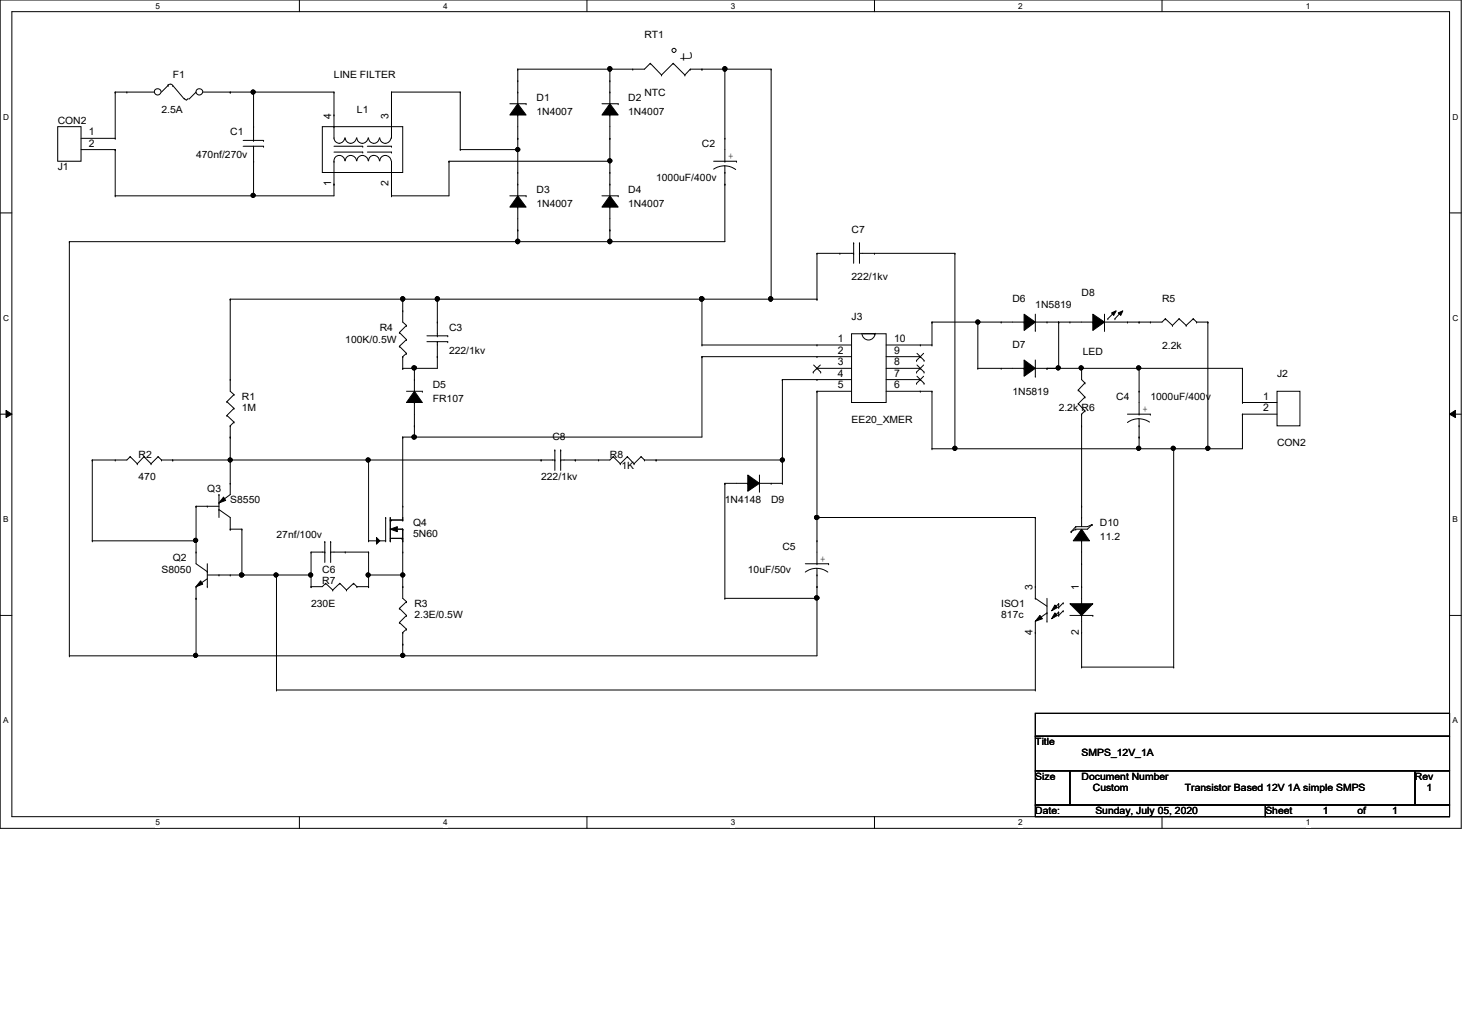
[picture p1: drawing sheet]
<svg xmlns="http://www.w3.org/2000/svg" width="297mm" height="210mm" viewBox="0 0 297 210" stroke-linecap="round" stroke-linejoin="round" font-family="sans-serif">
<path d="M0 0h296.9v168.3h-296.9zM2.4 2.4h292.1v163.5h-292.1z" fill="none" stroke="#000" stroke-width=".2"/>
<g fill="#fff">
<path d="M31.6 .3h1v1.8h-1z"/>
<path d="M31.6 166.2h1v1.9h-1z"/>
</g>
<path d="M60.8 0v2.4M60.8 165.9v2.4" fill="none" stroke="#000" stroke-width=".2"/>
<g fill="#fff">
<path d="M90 .3h1v1.8h-1z"/>
<path d="M90 166.2h1v1.9h-1z"/>
</g>
<path d="M119.2 0v2.4M119.2 165.9v2.4" fill="none" stroke="#000" stroke-width=".2"/>
<g fill="#fff">
<path d="M148.5 .3h.9v1.8h-.9z"/>
<path d="M148.5 166.2h.9v1.9h-.9z"/>
</g>
<path d="M177.7 0v2.4M177.7 165.9v2.4" fill="none" stroke="#000" stroke-width=".2"/>
<g fill="#fff">
<path d="M206.9 .3h.9v1.8h-.9z"/>
<path d="M206.9 166.2h.9v1.9h-.9z"/>
</g>
<path d="M236.1 0v2.4M236.1 165.9v2.4" fill="none" stroke="#000" stroke-width=".2"/>
<g fill="#fff">
<path d="M265.3 .3h.9v1.8h-.9z"/>
<path d="M265.3 166.2h.9v1.9h-.9z"/>
<path d="M.6 22.8h1.2v1.8h-1.2z"/>
<path d="M295.1 22.8h1.2v1.8h-1.2z"/>
<path d="M.6 63.7h1.2v1.8h-1.2z"/>
<path d="M295.1 63.7h1.2v1.8h-1.2z"/>
</g>
<path d="M0 43.3h2.4M294.5 43.3h2.4" fill="none" stroke="#000" stroke-width=".2"/>
<g fill="#fff">
<path d="M.6 104.6h1.1v1.8h-1.1z"/>
<path d="M295.1 104.6h1.1v1.8h-1.1z"/>
</g>
<path d="M0 84.2h2.4M1.2 83.4l1.2 .8-1.2 .6zM294.5 84.2l1.2-.8v1.4zM294.5 84.2h2.4" fill="none" stroke="#000" stroke-width=".2"/>
<path d="M1.2 83.4l1.2 .8-1.2 .6zM294.5 84.2l1.2-.8v1.4z" fill="#000"/>
<g fill="#fff">
<path d="M.6 145.5h1.1v1.8h-1.1z"/>
<path d="M295.1 145.5h1.1v1.8h-1.1z"/>
</g>
<g fill="none" stroke="#000" stroke-width=".2">
<path d="M34.1 17.3l.5-.2 .4 .2M34.2 17.4h.1M34.2 17.4l-1.4 1.3M35.1 17.4h.1M35.1 17.4l2.4 2.8M37.5 20a.38 .38 0 0 0 .3 .3 .38 .38 0 0 0 .4-.3M39.8 18.7h.1M39.8 18.7l-1.4 1.5M105.2 18.7h.1M105.2 16.4h.1M105.2 16.4v4.7M123.9 18.7h.1"/>
<path d="M123.9 16.4h.1M123.9 16.4v4.7M128.6 14.1h.1M132.1 12.9h.1M132.1 12.9l-1.2 1.2h-2.3M132.1 12.9l2.3 2.3M134.4 15.2h.1M136.8 12.9h.1M136.8 12.9l-2.4 2.3M136.8 12.9l2.3 2.3M139.1 15.2h.1M140.2 14.1h.1"/>
<path d="M140.2 14.1l-1.1 1.1M140.2 14.1h2.4M142.6 14.1h.1M11.7 25.7h4.8v7.1h-4.8zM16.5 28.1h6.9M16.5 30.4h6.9M23.4 28.1h.1M23.4 30.4h.1M49.4 29.7h4.1M49.4 28.5h4.1M51.5 28.5h.1M51.5 29.7h.1"/>
<path d="M51.5 25.7h.1M51.5 32.8h.1M51.5 25.7v2.8M51.5 29.7v3.1M53.5 29.7h.1M53.5 28.5h.1M103.6 39.8h3.3M103.6 21.1h3.3M105.2 39.8l1.7 2.3h-3.3zM105.2 21.1l1.7 2.3h-3.3zM105.2 37.4h.1M105.2 35.1h.1"/>
<path d="M105.2 23.4h.1M105.2 28.1h.1M105.2 23.4v4.7M105.2 35.1v4.7M106.9 39.8h.1M106.9 21.1h.1M122.3 39.8h3.3M122.3 21.1h3.3M123.9 39.8l1.7 2.3h-3.3zM123.9 21.1l1.7 2.3h-3.3zM123.9 37.4h.1M123.9 35.1h.1"/>
<path d="M123.9 23.4h.1M123.9 28.1h.1M123.9 23.4v4.7M123.9 35.1v4.7M125.6 39.8h.1M125.6 21.1h.1M105.2 42.1h.1M105.2 46.7h.1M105.2 42.1v4.6M123.9 42.1h.1M123.9 46.7h.1M123.9 42.1v4.6"/>
<path d="M46.8 77.1h.1M46.8 77.1v2.4l.7 .7M86.7 69.4h4.3M86.7 68.2h4.3M88.9 68.2h.1M88.9 69.4h.1M88.9 65.4h.1M88.9 72.5h.1M88.9 65.4v2.8M88.9 69.4v3.1M91 69.4h.1M91 68.2h.1"/>
<path d="M165.2 75.6h.1M165.3 74.2l1.4 1.4M166 70.1h.1M166 72.5h.1M166 74.8h.1M166 77.1h.1M166 79.5h.1M166 70.1h7M166 72.5h7M166 74.8h7M166 77.1h7M166 79.5h7"/>
<path d="M166.7 74.2l-1.5 1.4M166.7 75.6h.1M173 67.8h7v14h-7zM175.1 67.7a1.35 1.35 0 0 0 1.4 1.4 1.35 1.35 0 0 0 1.3-1.4M175.3 67.8h2.4M177.7 67.8h.1M180 70.1h7M180 72.5h7M180 74.8h7M180 77.1h7M180 79.5h7M186.2 77.9h.1"/>
<path d="M186.2 75.6h.1M186.2 73.2h.1M186.3 76.5l1.4 1.4M186.3 74.2l1.4 1.4M186.3 71.8l1.4 1.4M187 79.5h.1M187 77.1h.1M187 74.8h.1M187 72.5h.1M187 70.1h.1M187.7 76.5l-1.5 1.4M187.7 74.2l-1.5 1.4"/>
<path d="M187.7 71.8l-1.5 1.4M187.7 77.9h.1M187.7 75.6h.1M187.7 73.2h.1M203.4 74.8h.1M203.4 65.4h.1M203.4 74.8h4.7M203.4 65.4h4.7M208.1 73.2l2.3 1.6-2.3 1.7zM208.1 63.8l2.3 1.6-2.3 1.7zM208.1 74.8h.1M208.1 65.4h.1"/>
<path d="M210.4 76.5h.1M210.4 67.1h.1M210.4 63.8v3.3M210.4 73.2v3.3M210.4 74.8h4.7M210.4 65.4h4.7M212.7 74.8h.1M212.7 65.4h.1M215.1 74.8h.1M215.1 65.4h.1M219.1 79.2h.1M219.1 79.2l1.3 1.5"/>
<path d="M219.7 74.8h.1M219.7 74.8v2.3l.7 .7M220.4 77.8h.1M220.4 77.8l-1.3 1.4M233.7 65.4h.1M236.8 64.8h.1M236.8 64.8l-.7 .6h-2.4M236.8 64.8l1.4 1.3M238.2 66.1h.1M239.6 64.8h.1M239.6 64.8l-1.4 1.3M239.6 64.8l1.4 1.3"/>
<path d="M241 66.1h.1M242.4 64.8h.1M242.4 64.8l-1.4 1.3M242.4 64.8l.7 .6M243.1 65.4h.1M243.1 65.4h2.3M245.4 65.4h.1M259.5 79.5h4.6v7h-4.6zM46.1 81.6h.1M46.1 84.4h.1M46.1 81.6l1.4 1.4M46.1 84.4l1.4 1.4"/>
<path d="M46.8 86.5h.1M46.8 88.8h.1M46.8 98.2h.1M46.8 86.5v2.3M46.8 98.2v2.3l-2.3 1.7M47.5 80.2h.1M47.5 83h.1M47.5 85.8h.1M47.5 80.2l-1.4 1.4M47.5 83l-1.4 1.4M47.5 85.8l-.7 .7M121.6 93.5h.1"/>
<path d="M124.6 92.8h.1M124.6 92.8l-.7 .7h-2.3M124.6 92.8l1.4 1.4M126 94.2h.1M127.5 92.8h.1M127.5 92.8l-1.5 1.4M127.5 92.8l1.3 1.4M128.8 94.2h.1M130.3 92.8h.1M130.3 92.8l-1.5 1.4M130.3 92.8l.6 .7M130.9 93.5h.1"/>
<path d="M130.9 93.5h2.4M133.3 93.5h.1M219.1 82h.1M219.1 82l1.3 1.5M219.7 84.2h.1M219.7 86.5h.1M219.7 84.2v2.3M220.4 80.7h.1M220.4 83.5h.1M220.4 80.7l-1.3 1.3M220.4 83.5l-.7 .7M252.4 81.8h.1"/>
<path d="M252.4 84.2h.1M252.4 81.8h7.1M252.4 84.2h7.1M39.8 102.9h.1M39.8 119.2h.1M39.8 112.2h.1M39.8 102.9h4.7M39.8 112.2v2.4l2.3 1.6M39.8 119.2v2.4M40.8 118l.4 .7-1.4 .5zM42.1 102.9h.1M42.1 116.2h.1"/>
<path d="M42.1 119.2h.1M42.1 117.6l-2.3 1.6M42.1 114.6v4.6M42.1 116.8h4.7M44.5 103.5h.1M44.5 102.2h.1M44.5 100.5h.1M44.5 116.8h.1M44.5 103.5l2.3 1.7v2.3M44.5 100.5v4.7M45.4 101l.4 .7-1.3 .5zM46.8 107.5h.1"/>
<path d="M46.8 116.8h.1M81.8 119.2h.1M81.8 119.2v2.4l.8 .7M163.6 116.2a3.8 3.8 0 0 1 4.6 0M163.6 114.6h4.8M166 116.8h.1M166 114.6h.1M166 109.9h.1M166 119.2h.1M166 109.9v4.7M166 115.5v3.7M168.4 114.6h.1"/>
<path d="M210.4 119.2h.1M210.4 119.2v2.4M217.6 108h.1M218.6 107h.1M218.6 107.5h.1M218.6 107l-1 1M218.6 107.5l-1 .5M219.7 107.5l1.7 2.4h-3.3zM219.7 119.2h.1M219.7 109.9h.1M219.7 105.2h.1M219.7 114.6h.1"/>
<path d="M219.7 102.9h.1M219.7 102.9v4.1M219.7 109.9v4.7M219.7 119.2v3.5M221.9 106.6h.1M221.9 106.6l-1 .4h-2.3M221.9 106.6l-1 .9h-2.3M0 125.1h2.4M39.8 121.6h.1M81.1 123.6h.1M81.1 126.5h.1M81.1 123.6l1.5 1.5"/>
<path d="M81.1 126.5l1.5 1.3M81.8 128.5h.1M81.8 130.9h.1M81.8 128.5v2.4M82.6 122.3h.1M82.6 125.1h.1M82.6 127.8h.1M82.6 122.3l-1.5 1.3M82.6 125.1l-1.5 1.4M82.6 127.8l-.8 .7M210.4 121.6h.1M210.4 128.5h.1"/>
<path d="M210.4 121.6l2.3 1.6M211.3 125.1l.5 .6-1.4 .5zM212.7 126.2h.1M212.7 124.5h.1M212.7 121.6v4.6M212.7 124.5l-2.3 1.7v2.3M214.3 124.5l.5 .6-1.1 .6zM214.3 122.9l.5 .5-1.1 .7zM215.1 125.1h.1M215.1 124.4h.1M215.1 123.4h.1M215.1 122.7h.1"/>
<path d="M215.1 122.7v.7M215.1 124.4v.7M215.1 124.4l-.9 .9M215.1 122.7l-.9 .9M216 124.1h.1M216 122.5h.1M216 124.1l-.9 1M216 122.5l-.9 .9M217.4 122.7h4.6l-2.3 2.4zM217.4 125.1h4.6M219.7 125.1h.1M219.7 122.7h.1"/>
<path d="M219.7 128.5h.1M219.7 125.1v3.4M222 125.1h.1M294.5 125.1h2.4M210.4 144.9h84.1v4.7h-84.1zM210.4 149.6h84.1v7h-84.1zM210.4 156.6h7v7h-7zM217.4 156.6h70.1v7h-70.1zM287.5 156.6h7v7h-7zM210.4 163.6h46.7v2.3h-46.7zM257.1 163.6h37.4v2.3h-37.4z"/>
<circle cx="136.9" cy="10.2" r=".42"/>
</g>
<g fill="#000">
<path d="M40.8 118l.4 .7-1.4 .5zM45.4 101l.4 .7-1.3 .5zM211.3 125.1l.5 .6-1.4 .5zM214.3 124.5l.5 .6-1.1 .6zM214.3 122.9l.5 .5-1.1 .7zM217.4 122.7h4.6l-2.3 2.4z"/>
<path d="M105.2 39.8l1.7 2.3h-3.3z" fill-rule="evenodd"/>
<path d="M105.2 21.1l1.7 2.3h-3.3z" fill-rule="evenodd"/>
<path d="M123.9 39.8l1.7 2.3h-3.3z" fill-rule="evenodd"/>
<path d="M123.9 21.1l1.7 2.3h-3.3z" fill-rule="evenodd"/>
<path d="M208.1 73.2l2.3 1.6-2.3 1.7z" fill-rule="evenodd"/>
<path d="M208.1 63.8l2.3 1.6-2.3 1.7z" fill-rule="evenodd"/>
<path d="M219.7 107.5l1.7 2.4h-3.3z" fill-rule="evenodd"/>
</g>
<circle cx="32.1" cy="18.7" r=".66" fill="#fff"/>
<g fill="none" stroke="#000" stroke-width=".2">
<path d="M25.8 18.7h.1M25.8 18.7h5.6"/>
<circle cx="32.1" cy="18.7" r=".66"/>
</g>
<circle cx="40.5" cy="18.7" r=".66" fill="#fff"/>
<g fill="none" stroke="#000" stroke-width=".2">
<path d="M23.4 18.7h.1M23.4 18.7h2.4M23.4 18.7v9.4M41.3 18.7h26.6M46.8 18.7h.1M51.5 18.7h.1M51.5 18.7v7M67.9 18.7h.1M67.9 18.7v9.4M79.5 18.7h.1M79.5 18.7h14M79.5 18.7v9.4"/>
<path d="M93.5 18.7h.1M93.5 18.7v11.7M105.2 14.1h.1M105.2 14.1v2.3M105.2 14.1h23.4M123.9 14.1h.1M123.9 14.1v2.3M142.6 14.1h.1M142.6 14.1h14.1M147.3 14.1h.1M147.3 14.1v18.7M156.7 14.1h.1"/>
<path d="M156.7 14.1v46.7M23.4 30.4h.1M23.4 39.8h.1M23.4 30.4v9.4M51.5 32.8h.1M51.5 39.8h.1M51.5 32.8v7M65.5 25.7h16.3v9.4h-16.3zM67.9 32.7a1.1 1.1 0 0 1 1.1-1.1 1.1 1.1 0 0 1 1.1 1.1M67.9 32.8h.1M67.9 25.7h.1M67.9 28a1.1 1.1 0 0 0 1.1 1.1 1.1 1.1 0 0 0 1.1-1.1"/>
<path d="M67.9 37.4h.1M67.9 23.4h.1M67.9 32.8v7h-44.5M67.9 30.9h5.8M67.9 29.7h5.8M70.1 32.7a1.14 1.14 0 0 1 1.2-1.1 1.14 1.14 0 0 1 1.1 1.1M70.1 28a1.14 1.14 0 0 0 1.2 1.1 1.14 1.14 0 0 0 1.1-1.1M72.5 32.7a1.14 1.14 0 0 1 1.2-1.1 1.14 1.14 0 0 1 1.1 1.1M72.5 28a1.14 1.14 0 0 0 1.2 1.1 1.14 1.14 0 0 0 1.1-1.1M73.7 30.9h.1M73.7 29.7h.1M74.6 30.9h4.9"/>
<path d="M74.6 29.7h4.9M74.9 32.7a1.1 1.1 0 0 1 1.1-1.1 1.1 1.1 0 0 1 1.1 1.1M74.9 28a1.1 1.1 0 0 0 1.1 1.1 1.1 1.1 0 0 0 1.1-1.1M77.2 32.7a1.14 1.14 0 0 1 1.1-1.1 1.14 1.14 0 0 1 1.2 1.1M77.2 28a1.14 1.14 0 0 0 1.1 1.1 1.14 1.14 0 0 0 1.2-1.1M79.5 32.8h.1M79.5 25.7h.1M79.5 30.9h.1M79.5 29.7h.1M79.5 37.4h.1M79.5 23.4h.1M79.5 39.8h.1"/>
<path d="M79.5 32.8v7M91.2 32.8h.1M91.2 32.8h32.7M91.2 32.8v7h-11.7M93.5 30.4h.1M93.5 30.4h11.7M105.2 28.1h.1M105.2 30.4h.1M105.2 28.1v7M123.9 28.1h.1M123.9 32.8h.1M123.9 28.1v7"/>
<path d="M145 34.4a3.9 3.9 0 0 1 4.5 .1M145 32.8h4.6M147.3 35.1h.1M147.3 32.8h.1M147.3 28.1h.1M147.3 37.4h.1M147.3 33.7v15.4h-133.2M149.6 32.8h.1M14.1 49.1h.1M14.1 49.1v84.2M105.2 46.7h.1M105.2 49.1h.1"/>
<path d="M105.2 46.7v2.4M123.9 46.7h.1M123.9 49.1h.1M123.9 46.7v2.4M166 51.5h.1M166 51.5h7.4M166 51.5v9.3M170.6 51.5h.1M173.4 51.5h.1M173.4 49.4h.1M173.4 49.4v4.1M174.6 49.4h.1"/>
<path d="M174.6 51.5h.1M174.6 51.5h19.4M174.6 49.4v4.1M177.7 51.5h.1M194 51.5h.1M194 51.5v39.7M46.8 60.8h.1M46.8 60.8v16.3M46.8 60.8h119.2M81.1 67.6h.1M81.1 70.4h.1M81.1 67.6l1.5 1.4"/>
<path d="M81.1 70.4l1.5 1.4M81.8 72.5h.1M81.8 63.2h.1M81.8 74.8h.1M81.8 60.8h.1M81.8 60.8v4.6l.8 .7M81.8 72.5v2.3M82.6 66.1h.1M82.6 69h.1M82.6 71.8h.1M82.6 66.1l-1.5 1.5M82.6 69l-1.5 1.4"/>
<path d="M82.6 71.8l-.8 .7M82.6 79.5h3.2M84.2 79.5l1.6 2.3h-3.2zM84.2 77.1h.1M84.2 74.8h.1M84.2 74.8v4.7M85.8 79.5h.1M88.9 60.8h.1M88.9 72.5h.1M88.9 60.8v4.6M88.9 72.5v2.3h-7.1M142.6 60.8h.1"/>
<path d="M142.6 70.1h.1M142.6 72.5h.1M142.6 72.5v16.3h-60.8M142.6 70.1h23.4M142.6 60.8v9.3M142.6 72.5h23.4M156.7 60.8h.1M159 77.1h.1M159 77.1v21.1M159 77.1h7M166 79.5h.1M166 60.8h.1"/>
<path d="M166 79.5v30.4M187 79.5h2.4M187 70.1h2.4M189.4 65.4h.1M189.4 70.1h.1M189.4 79.5h.1M189.4 65.4h14M189.4 65.4v4.7M189.4 79.5v11.7M198.7 65.4h.1M198.7 74.8h.1M198.7 74.8h4.7"/>
<path d="M198.7 65.4v9.4M212.7 74.8h.1M212.7 74.8h39.7M215.1 65.4h.1M215.1 65.4h6.9M215.1 65.4v9.4M217.4 65.4h.1M219.7 74.8h.1M222 63.8l2.4 1.6-2.4 1.7zM222 65.4h.1M224.4 67.1h.1M224.4 63.8v3.3"/>
<path d="M224.4 65.4h9.3M225.1 64.8h.1M225.8 63.6l1-.4-.5 .9zM226.5 64.8h.1M226.5 63.3l-1.4 1.5M227.2 63.6l.9-.4-.4 .9zM227.9 63.3l-1.4 1.5M229.1 65.4h.1M231.4 79.5h.1M231.4 65.4h.1M231.4 74.8h.1M231.4 74.8v9.4"/>
<path d="M245.4 65.4h.1M245.4 65.4v25.8M252.4 74.8h.1M252.4 74.8v7M18.8 93.5h.1M18.8 93.5v16.4M23.4 93.5h.1M26.5 92.8h.1M26.5 92.8l-.7 .7h-7M26.5 92.8l1.4 1.4M27.9 94.2h.1M29.2 92.8h.1"/>
<path d="M29.2 92.8l-1.3 1.4M29.2 92.8l1.5 1.4M30.7 94.2h.1M32.1 92.8h.1M32.1 92.8l-1.4 1.4M32.1 92.8l.7 .7M32.8 93.5h.1M32.8 93.5h79.9M35.1 93.5h.1M46.8 88.8h.1M46.8 93.5h.1M46.8 88.8v9.4"/>
<path d="M74.9 93.5h.1M74.9 93.5v16.4M81.8 88.8h.1M81.8 88.8v16.9M84.2 81.8h.1M84.2 86.5h.1M84.2 88.8h.1M84.2 81.8v7M109.9 93.5h.1M112.7 93.5h.1M112.7 91.4h.1M112.7 91.4v4.2"/>
<path d="M113.9 91.4h.1M113.9 93.5h.1M113.9 93.5h7.7M113.9 91.4v4.2M116.9 93.5h.1M133.3 93.5h.1M133.3 93.5h25.7M147.3 98.2h.1M147.3 98.2v23.4M147.3 98.2h4.6M151.9 96.5l2.4 1.7-2.4 1.6zM151.9 98.2h.1"/>
<path d="M154.3 99.8h.1M154.3 96.5v3.3M154.3 98.2h4.7M156.7 98.2h.1M159 98.2h.1M159 93.5h.1M189.4 91.2h.1M194 91.2h.1M219.7 86.5v16.4M229.1 84.2h4.6M231.4 86.5h.1M231.4 84.2h.1"/>
<path d="M231.4 88.8h.1M231.4 91.2h.1M231.4 85.1v6.1M233.5 85.8a3.9 3.9 0 0 0-4.4 .1M233.7 84.2h.1M238.5 91.2h.1M238.5 91.2v44.4M245.4 91.2h.1M252.4 84.2h.1M252.4 84.2v7h-63M18.8 109.9h.1M18.8 109.9h21"/>
<path d="M39.8 102.9h.1M39.8 109.9h.1M39.8 102.9v9.3M46.8 107.5h.1M46.8 107.5h2.3M46.8 116.8h16.4M49.1 107.5h.1M49.1 116.8h.1M49.1 107.5v9.3M56.2 116.8h.1M56.2 116.8v23.4M63.2 112.2h.1"/>
<path d="M63.2 119.2h.1M63.2 116.8h.1M63.2 112.2h2.8M63.2 112.2v7M66 112.2h.1M66 110.1h.1M66 110.1v4.2M66.2 118.5h.1M66.2 118.5l-.7 .7h-2.3M66.2 118.5l1.4 1.4M67.2 110.1h.1M67.2 112.2h.1"/>
<path d="M67.2 112.2h7.7M67.2 110.1v4.2M67.6 119.9h.1M69 118.5h.1M69 118.5l-1.4 1.4M69 118.5l1.4 1.4M70.1 112.2h.1M70.4 119.9h.1M71.8 118.5h.1M71.8 118.5l-1.4 1.4M71.8 118.5l.7 .7M72.5 119.2h.1"/>
<path d="M72.5 119.2h2.4M74.9 109.9h.1M74.9 119.2h.1M74.9 112.2h.1M74.9 116.8h.1M74.9 109.9h3.5M74.9 112.2v7M74.9 116.8h6.9M76.5 109.2l.7 .7-.7 .7zM78.4 109.9h.1M78.4 105.2h.1M78.4 105.2v4.7"/>
<path d="M79.3 107.5l1.4-.5v1zM79.3 109.9h.1M79.3 105.7h.1M79.3 105.2v4.7M79.3 105.7h2.5M79.3 109.4h2.5M79.5 105.7h.1M80.5 107.5h1.3M81.7 109.4h.1M81.8 105.7h.1M81.8 107.5h.1M81.8 109.9h.1"/>
<path d="M81.8 109.4h.1M81.8 112.2h.1M81.8 102.9h.1M81.8 116.8h.1M81.8 119.2h.1M81.8 107.5v11.7M166 105.2h.1M166 119.2h.1M166 119.2v14.1h-151.9M166 105.2h44.4M210.4 105.2h.1M210.4 105.2v14"/>
<path d="M219.7 102.9h.1M219.7 119.2h.1M219.7 114.6v4.6M14.1 133.3h.1M39.8 121.6h.1M39.8 133.3h.1M39.8 121.6v11.7M81.8 130.9h.1M81.8 133.3h.1M81.8 130.9v2.4M147.3 121.6h.1M147.3 121.6h18.7"/>
<path d="M166 121.6h.1M210.4 128.5v11.7M219.7 135.6h.1M219.7 128.5v7.1M219.7 135.6h18.8M238.5 135.6h.1M56.2 140.2h.1M56.2 140.2h154.2M210.4 140.2h.1"/>
<circle cx="40.5" cy="18.7" r=".66"/>
<circle cx="51.4" cy="18.7" r=".42"/>
<circle cx="123.9" cy="14" r=".45"/>
<circle cx="147.3" cy="14" r=".45"/>
<circle cx="51.4" cy="39.7" r=".42"/>
<circle cx="105.2" cy="30.4" r=".42"/>
<circle cx="123.9" cy="32.7" r=".42"/>
<circle cx="105.2" cy="49.1" r=".45"/>
<circle cx="123.9" cy="49.1" r=".45"/>
<circle cx="81.8" cy="60.7" r=".45"/>
<circle cx="84.2" cy="74.8" r=".45"/>
<circle cx="88.8" cy="60.7" r=".45"/>
<circle cx="142.6" cy="60.7" r=".48"/>
<circle cx="156.6" cy="60.7" r=".45"/>
<circle cx="198.7" cy="65.4" r=".42"/>
<circle cx="215" cy="74.8" r=".42"/>
<circle cx="219.7" cy="74.8" r=".42"/>
<circle cx="231.3" cy="74.8" r=".42"/>
<circle cx="46.8" cy="93.5" r=".42"/>
<circle cx="74.8" cy="93.5" r=".42"/>
<circle cx="84.2" cy="88.8" r=".45"/>
<circle cx="159" cy="93.5" r=".42"/>
<circle cx="194" cy="91.1" r=".42"/>
<circle cx="231.3" cy="91.1" r=".42"/>
<circle cx="238.4" cy="91.1" r=".42"/>
<circle cx="245.4" cy="91.1" r=".42"/>
<circle cx="39.7" cy="109.8" r=".42"/>
<circle cx="49.1" cy="116.8" r=".45"/>
<circle cx="56.1" cy="116.8" r=".42"/>
<circle cx="63.1" cy="116.8" r=".42"/>
<circle cx="74.8" cy="116.8" r=".42"/>
<circle cx="81.8" cy="116.8" r=".42"/>
<circle cx="166" cy="105.1" r=".45"/>
<circle cx="39.7" cy="133.2" r=".42"/>
<circle cx="81.8" cy="133.2" r=".42"/>
<circle cx="166" cy="121.5" r=".45"/>
</g>
<g fill="#000">
<path d="M76.5 109.2l.7 .7-.7 .7zM79.3 107.5l1.4-.5v1z"/>
<path d="M84.2 79.5l1.6 2.3h-3.2z" fill-rule="evenodd"/>
<path d="M222 63.8l2.4 1.6-2.4 1.7z" fill-rule="evenodd"/>
<path d="M225.8 63.6l1-.4-.5 .9z" fill-rule="evenodd"/>
<path d="M227.2 63.6l.9-.4-.4 .9z" fill-rule="evenodd"/>
<path d="M151.9 96.5l2.4 1.7-2.4 1.6z" fill-rule="evenodd"/>
<circle cx="51.4" cy="18.7" r=".42"/>
<circle cx="123.9" cy="14" r=".45"/>
<circle cx="147.3" cy="14" r=".45"/>
<circle cx="51.4" cy="39.7" r=".42"/>
<circle cx="105.2" cy="30.4" r=".42"/>
<circle cx="123.9" cy="32.7" r=".42"/>
<circle cx="105.2" cy="49.1" r=".45"/>
<circle cx="123.9" cy="49.1" r=".45"/>
<circle cx="81.8" cy="60.7" r=".45"/>
<circle cx="84.2" cy="74.8" r=".45"/>
<circle cx="88.8" cy="60.7" r=".45"/>
<circle cx="142.6" cy="60.7" r=".48"/>
<circle cx="156.6" cy="60.7" r=".45"/>
<circle cx="198.7" cy="65.4" r=".42"/>
<circle cx="215" cy="74.8" r=".42"/>
<circle cx="219.7" cy="74.8" r=".42"/>
<circle cx="231.3" cy="74.8" r=".42"/>
<circle cx="46.8" cy="93.5" r=".42"/>
<circle cx="74.8" cy="93.5" r=".42"/>
<circle cx="84.2" cy="88.8" r=".45"/>
<circle cx="159" cy="93.5" r=".42"/>
<circle cx="194" cy="91.1" r=".42"/>
<circle cx="231.3" cy="91.1" r=".42"/>
<circle cx="238.4" cy="91.1" r=".42"/>
<circle cx="245.4" cy="91.1" r=".42"/>
<circle cx="39.7" cy="109.8" r=".42"/>
<circle cx="49.1" cy="116.8" r=".45"/>
<circle cx="56.1" cy="116.8" r=".42"/>
<circle cx="63.1" cy="116.8" r=".42"/>
<circle cx="74.8" cy="116.8" r=".42"/>
<circle cx="81.8" cy="116.8" r=".42"/>
<circle cx="166" cy="105.1" r=".45"/>
<circle cx="39.7" cy="133.2" r=".42"/>
<circle cx="81.8" cy="133.2" r=".42"/>
<circle cx="166" cy="121.5" r=".45"/>
</g>
<text font-size="4.1" x="140.6" y="12.6" transform="rotate(-90 140.6 12.6)">t</text>
<g font-size="2.1">
<text x="18.1" y="27.5">1</text>
<text x="18.1" y="29.8">2</text>
<text x="67.3" y="24.1" transform="rotate(-90 67.3 24.1)">4</text>
<text x="78.9" y="24.1" transform="rotate(-90 78.9 24.1)">3</text>
<text x="67.3" y="37.8" transform="rotate(-90 67.3 37.8)">1</text>
<text x="78.9" y="37.8" transform="rotate(-90 78.9 37.8)">2</text>
<text x="170.2" y="69.5">1</text>
<text x="170.2" y="71.9">2</text>
<text x="181.6" y="71.9">9</text>
<text x="181.6" y="69.5">10</text>
<text x="170.2" y="74.3">3</text>
<text x="170.2" y="76.5">4</text>
<text x="181.6" y="76.5">7</text>
<text x="181.6" y="74.3">8</text>
<text x="170.2" y="78.9">5</text>
<text x="181.6" y="78.9">6</text>
<text x="256.7" y="81.2">1</text>
<text x="256.7" y="83.6">2</text>
<text x="209.8" y="120" transform="rotate(-90 209.8 120)">3</text>
<text x="219.2" y="120" transform="rotate(-90 219.2 120)">1</text>
<text x="209.8" y="129" transform="rotate(-90 209.8 129)">4</text>
<text x="219.2" y="129" transform="rotate(-90 219.2 129)">2</text>
</g>
<g font-size="2">
<text x="130.9" y="7.6">RT1</text>
<text x="35.1" y="15.8">F1</text>
<text x="67.9" y="15.8">LINE FILTER</text>
<text x="32.8" y="22.9">2.5A</text>
<text x="72.5" y="22.9">L1</text>
<text x="109" y="20.5">D1</text>
<text x="109" y="23.3">1N4007</text>
<text x="127.6" y="20.5">D2</text>
<text x="127.6" y="23.3">1N4007</text>
<text x="130.9" y="19.6">NTC</text>
<text x="11.7" y="25.1">CON2</text>
<text x="46.8" y="27.5">C1</text>
<text x="142.6" y="29.9">C2</text>
<text x="11.7" y="34.5">J1</text>
<text x="39.8" y="32.2">470nf/270v</text>
<text x="148" y="32.3">+</text>
<text x="109" y="39.2">D3</text>
<text x="109" y="42">1N4007</text>
<text x="127.6" y="39.2">D4</text>
<text x="127.6" y="42">1N4007</text>
<text x="133.3" y="36.8">1000uF/400v</text>
<text x="173" y="47.4">C7</text>
<text x="173" y="57">222/1kv</text>
<text x="173" y="64.9">J3</text>
<text x="205.7" y="61.4">D6</text>
<text x="210.4" y="62.6">1N5819</text>
<text x="219.7" y="60.2">D8</text>
<text x="236.1" y="61.4">R5</text>
<text x="70.1" y="69.6">100K/0.5W</text>
<text x="77.2" y="67.2">R4</text>
<text x="91.2" y="67.2">C3</text>
<text x="91.2" y="71.9">222/1kv</text>
<text x="205.7" y="70.8">D7</text>
<text x="236.1" y="71">2.2k</text>
<text x="220" y="72.1">LED</text>
<text x="259.5" y="76.6">J2</text>
<text x="49.1" y="81.3">R1</text>
<text x="49.1" y="83.6">1M</text>
<text x="87.9" y="78.9">D5</text>
<text x="87.9" y="81.7">FR107</text>
<text x="205.7" y="80.3">1N5819</text>
<text x="215.1" y="83.6">2.2k R6</text>
<text x="226.8" y="81.3">C4</text>
<text x="232.1" y="83.7">+</text>
<text x="233.7" y="81.3">1000uF/400v</text>
<text x="112.2" y="89.4">C8</text>
<text x="173" y="85.9">EE20_XMER</text>
<text x="28.1" y="93">R2</text>
<text x="123.9" y="93">R8</text>
<text x="126.3" y="95.3">1K</text>
<text x="259.5" y="90.6">CON2</text>
<text x="28.1" y="97.6">470</text>
<text x="42.1" y="100">Q3</text>
<text x="109.9" y="97.6">222/1kv</text>
<text x="46.8" y="102.3">S8550</text>
<text x="83.9" y="106.9">Q4</text>
<text x="147.3" y="102.3">1N4148</text>
<text x="156.7" y="102.3">D9</text>
<text x="223.5" y="106.9">D10</text>
<text x="35.1" y="114">Q2</text>
<text x="56.2" y="109.3">27nf/100v</text>
<text x="83.9" y="109.1">5N60</text>
<text x="159" y="111.7">C5</text>
<text x="223.5" y="109.8">11.2</text>
<text x="32.8" y="116.3">S8050</text>
<text x="65.5" y="116.3">C6</text>
<text x="65.5" y="118.6">R7</text>
<text x="151.9" y="116.3">10uF/50v</text>
<text x="166.7" y="114.1">+</text>
<text x="63.2" y="123.4">230E</text>
<text x="84.2" y="123.4">R3</text>
<text x="84.2" y="125.6">2.3E/0.5W</text>
<text x="203.4" y="123.4">ISO1</text>
<text x="203.4" y="125.6">817c</text>
<text x="210.4" y="151.4">Title</text>
<text x="219.7" y="153.7">SMPS_12V_1A</text>
<text x="210.4" y="158.4">Size</text>
<text x="219.7" y="158.4">Document Number</text>
<text x="222" y="160.7">Custom</text>
<text x="240.7" y="160.7">Transistor Based 12V 1A simple SMPS</text>
<text x="287.5" y="158.4">Rev</text>
<text x="289.9" y="160.7">1</text>
<text x="210.4" y="165.4">Date:</text>
<text x="222.5" y="165.4">Sunday, July 05, 2020</text>
<text x="257.1" y="165.4">Sheet</text>
<text x="268.8" y="165.4">1</text>
<text x="275.8" y="165.4">of</text>
<text x="282.8" y="165.4">1</text>
</g>
<g font-size="1.7">
<text x="31.6" y="1.8">5</text>
<text x="90" y="1.8">4</text>
<text x="148.5" y="1.8">3</text>
<text x="206.9" y="1.8">2</text>
<text x="265.3" y="1.8">1</text>
<text x=".6" y="24.3">D</text>
<text x="295.1" y="24.3">D</text>
<text x=".6" y="65.2">C</text>
<text x="295.1" y="65.2">C</text>
<text x=".6" y="106.1">B</text>
<text x="295.1" y="106.1">B</text>
<text x=".6" y="147">A</text>
<text x="295.1" y="147">A</text>
<text x="31.6" y="167.7">5</text>
<text x="90" y="167.7">4</text>
<text x="148.5" y="167.7">3</text>
<text x="206.9" y="167.7">2</text>
<text x="265.3" y="167.7">1</text>
</g>
</svg>
